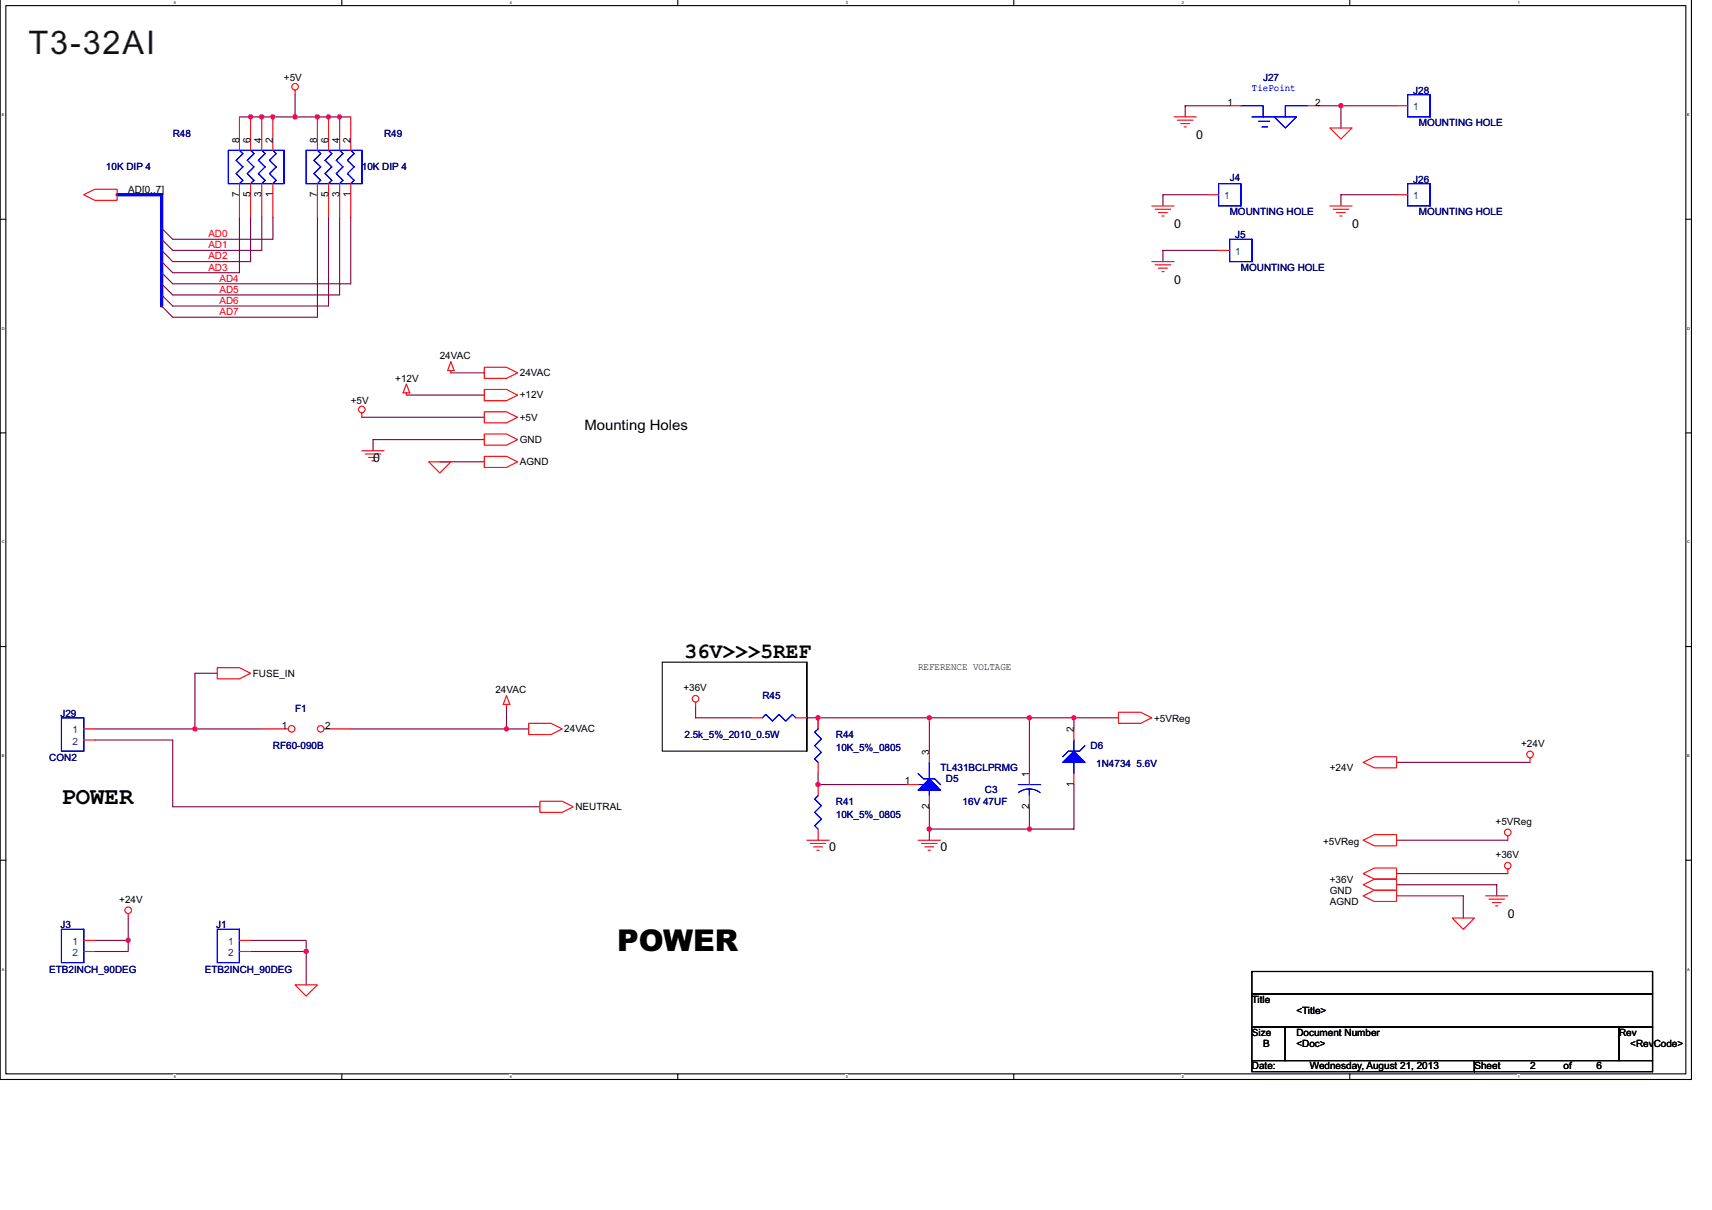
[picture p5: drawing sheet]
<svg xmlns="http://www.w3.org/2000/svg" width="297mm" height="210mm" viewBox="0 0 297 210" stroke-linecap="round" stroke-linejoin="round" font-family="sans-serif">
<path d="M0 0v187.3h293.5v-187.3M1 1h291.5v185.3h-291.5z" fill="none" stroke="#000" stroke-width=".19"/>
<g fill="#fff">
<path d="M30.2 .1h.3v.8h-.3z"/>
<path d="M30.2 186.4h.3v.8h-.3z"/>
</g>
<path d="M59.3 0v1M59.3 186.3v1" fill="none" stroke="#000" stroke-width=".19"/>
<g fill="#fff">
<path d="M88.5 .1h.3v.8h-.3z"/>
<path d="M88.5 186.4h.3v.8h-.3z"/>
</g>
<path d="M117.6 0v1M117.6 186.3v1" fill="none" stroke="#000" stroke-width=".19"/>
<g fill="#fff">
<path d="M146.7 .1h.4v.8h-.4z"/>
<path d="M146.7 186.4h.4v.8h-.4z"/>
</g>
<path d="M175.9 0v1M175.9 186.3v1" fill="none" stroke="#000" stroke-width=".19"/>
<g fill="#fff">
<path d="M205 .1h.4v.8h-.4z"/>
<path d="M205 186.4h.4v.8h-.4z"/>
</g>
<path d="M234.2 0v1M234.2 186.3v1" fill="none" stroke="#000" stroke-width=".19"/>
<g fill="#fff">
<path d="M263.3 .1h.4v.8h-.4z"/>
<path d="M263.3 186.4h.4v.8h-.4z"/>
<path d="M.3 19.5h.4v.8h-.4z"/>
<path d="M292.8 19.5h.4v.8h-.4z"/>
<path d="M.3 56.6h.5v.7h-.5z"/>
<path d="M292.8 56.6h.4v.7h-.4z"/>
</g>
<path d="M0 38h1M292.5 38h1" fill="none" stroke="#000" stroke-width=".19"/>
<g fill="#fff">
<path d="M.3 93.6h.5v.8h-.5z"/>
<path d="M292.8 93.6h.4v.8h-.4z"/>
</g>
<path d="M0 75.1h1M292.5 75.1h1" fill="none" stroke="#000" stroke-width=".19"/>
<g fill="#fff">
<path d="M.3 130.7h.4v.7h-.4z"/>
<path d="M292.8 130.7h.4v.7h-.4z"/>
</g>
<path d="M0 112.2h1M292.5 112.2h1" fill="none" stroke="#000" stroke-width=".19"/>
<g fill="#fff">
<path d="M.3 167.7h.4v.8h-.4z"/>
<path d="M292.8 167.7h.4v.8h-.4z"/>
</g>
<g fill="none" stroke="#000" stroke-width=".19">
<path d="M114.9 114.9h25.1v15.4h-25.1zM140 114.9v15.4zM0 149.2h1M292.5 149.2h1M217.2 168.5h69.5v3.9h-69.5zM217.2 172.4h69.5v5.8h-69.5zM217.2 178.2h5.8v5.8h-5.8zM223 178.2v5.8zM223 178.2h57.9v5.8h-57.9zM280.9 178.2h5.8v5.8h-5.8zM280.9 178.2v5.8zM286.7 168.5v3.9z"/>
<path d="M286.7 172.4v5.8zM286.7 178.2v5.8zM217.2 184h38.6v1.9h-38.6zM255.8 184h30.9v1.9h-30.9zM255.8 184v1.9zM286.7 184v1.9z"/>
</g>
<g fill="none" stroke="#800040" stroke-width=".19">
<path d="M51.2 16.4v3.9M213.4 18.4h-7.8v1.9M228.8 18.4h13.5M232.7 18.4v3.8M41.5 20.3h19.4M41.5 37.7v9.6h-11.5l-2-1.9M43.5 37.7v7.7h-13.5l-2-2M45.4 37.7v5.7h-15.4l-2-1.9M47.3 37.7v3.8h-17.3l-2-1.9M55.1 37.7v17.3h-25.1l-2-1.9M57 37.7v15.4h-27l-2-1.9M58.9 37.7v13.5h-28.9l-2-2"/>
<path d="M60.9 37.7v11.5h-30.9l-2-1.9M209.5 33.8h-7.7v1.9M242.3 33.8h-9.6v1.9M211.4 43.4h-9.6v2M62.8 72.4h21.2M70.5 68.5h13.5M78.2 64.7h5.8M84 76.3h-19.3v1.9M76.3 80.1h7.7M37.7 116.8h-3.9v9.6M16.5 128.4h13.5v11.6h63.7M16.5 126.4h28.9"/>
<path d="M60.9 126.4h30.8M87.9 122.6v3.8M120.7 122.6v1.9h9.6M140 124.5h1.9v1.9M141.9 124.5h52.2M141.9 134.2v1.9h15.5M161.2 124.5v5.8M161.2 140v5.8M178.6 124.5v9.7M178.6 140v3.8M186.3 136.1v7.7h-25.1M186.3 124.5v1.9"/>
<path d="M242.3 132.2h23.2M22.2 159.3v3.8h-5.7M242.3 151.6h19.3M242.3 145.8h19.3M242.3 155.4h11.6v3.9M242.3 153.5h17.4v1.9M22.2 163.1v2h-5.7M43.5 165.1h9.6v5.8M43.5 163.1h9.6v2"/>
</g>
<g fill="#f0f" stroke="#f0f" stroke-width=".19">
<circle cx="232.6" cy="18.3" r=".38"/>
<circle cx="33.8" cy="126.4" r=".38"/>
<circle cx="87.9" cy="126.4" r=".38"/>
<circle cx="51.2" cy="20.3" r=".38"/>
<circle cx="55.1" cy="20.3" r=".38"/>
<circle cx="45.4" cy="20.3" r=".38"/>
<circle cx="47.3" cy="20.3" r=".38"/>
<circle cx="43.5" cy="20.3" r=".38"/>
<circle cx="57" cy="20.3" r=".38"/>
<circle cx="58.9" cy="20.3" r=".38"/>
<circle cx="22.2" cy="163.1" r=".38"/>
<circle cx="53.1" cy="165" r=".38"/>
<circle cx="178.6" cy="124.5" r=".38"/>
<circle cx="161.2" cy="124.5" r=".38"/>
<circle cx="161.2" cy="143.8" r=".38"/>
<circle cx="141.9" cy="136.1" r=".38"/>
<circle cx="186.3" cy="124.5" r=".38"/>
<circle cx="178.6" cy="143.8" r=".38"/>
<circle cx="141.9" cy="124.5" r=".38"/>
</g>
<path d="M20.3 33.8h7.7v19.3" fill="none" stroke="#00f" stroke-width=".57"/>
<g fill="none" stroke="#f00" stroke-width=".19">
<path d="M51.2 15.6v.8M213.4 18.4h1.9M226.9 18.4h1.9M242.3 18.4h1.9M14.5 33.8l2-1h3.8v2h-3.8zM55.1 20.3v5.8M55.1 31.9v5.8M57 20.3v5.8M57 31.9v5.8M58.9 20.3v5.8M58.9 31.9v5.8M60.9 20.3v5.8"/>
<path d="M60.9 31.9v5.8M199.9 35.7h3.8M200.4 36.3h2.7M201 36.9h1.5M201.6 37.5h.4M203.7 20.3h3.9M204.3 20.8h2.7M204.9 21.4h1.5M205.4 22h.4M209.5 33.8h1.9M230.7 22.2h3.9l-1.9 1.9zM230.7 35.7h3.9"/>
<path d="M231.3 36.3h2.7M231.9 36.9h1.5M232.5 37.5h.4M242.3 33.8h1.9M199.9 45.4h3.8M200.4 46h2.7M201 46.5h1.5M201.6 47.1h.4M211.4 43.4h2M62.8 78.2h3.9M62.8 71.6v.8M63.4 78.8h2.7"/>
<path d="M63.9 79.4h1.6M64.5 79.9h.4M70.5 66.6l.6 1.6h-1.2zM70.5 68.2v.3M78.2 62.7l.6 1.6h-1.1zM78.2 64.3v.4M84 71.4h3.9l1.9 1-1.9 1h-3.9zM84 67.6h3.9l1.9 .9-1.9 1h-3.9zM84 63.7h3.9l1.9 1-1.9 .9h-3.9zM84 79.2h3.9l1.9 .9-1.9 1h-3.9zM84 75.3h3.9l1.9 1-1.9 .9h-3.9zM74.4 80.1h3.8l-1.9 1.9z"/>
<path d="M37.7 115.8h3.8l2 1-2 1h-3.8zM14.5 126.4h2M14.5 128.4h2M87.9 120.7l.6 1.5h-1.2zM87.9 122.2v.4M91.7 125.5h3.9l1.9 .9-1.9 1h-3.9zM93.7 139h3.8l2 1-2 .9h-3.8zM120.7 121.8v.8M130.3 124.5h2M138.1 124.5h1.9M141.9 124.5v1.9M141.9 132.2v2"/>
<path d="M157.4 136.1h1.9M161.2 130.3v1.9M161.2 138v2M178.6 134.2v1.9M178.6 138v2M194.1 123.5h3.8l2 1-2 1h-3.8zM236.5 132.2l2-.9h3.8v1.9h-3.8zM265.5 131.5v.7M22.2 158.5v.8M140 145.8h3.9M140.6 146.3h2.7M141.2 146.9h1.5"/>
<path d="M141.7 147.5h.4M159.3 145.8h3.9M159.9 146.3h2.7M160.5 146.9h1.5M161 147.5h.4M236.5 151.6l2-1h3.8v1.9h-3.8zM236.5 145.8l2-1h3.8v1.9h-3.8zM236.5 155.4l2-1h3.8v2h-3.8zM236.5 153.5l2-1h3.8v1.9h-3.8zM252 159.3h3.8l-1.9 1.9zM257.8 155.4h3.8M258.3 156h2.7"/>
<path d="M258.9 156.6h1.6M259.5 157.1h.4M261.6 145v.8M261.6 150.8v.8M14.5 163.1h2M14.5 165.1h2M51.2 170.9h3.9l-2 1.9z"/>
<circle cx="51.2" cy="15" r=".57"/>
<circle cx="62.8" cy="71" r=".57"/>
<circle cx="120.7" cy="121.2" r=".57"/>
<circle cx="265.5" cy="130.9" r=".57"/>
<circle cx="22.2" cy="157.9" r=".57"/>
<circle cx="261.6" cy="150.2" r=".57"/>
<circle cx="261.6" cy="144.4" r=".57"/>
</g>
<g fill="none" stroke="#00f" stroke-width=".19">
<path d="M215.3 18.4h3.9v1.9M226.9 18.4h-3.9v1.9M244.2 16.4h3.9v3.9h-3.9zM248.1 16.4v3.9zM53.1 26.1h9.7v5.8h-9.7zM55.1 26.1l.5 .5-1.1 1.2 1.1 1.2-1.1 1.1 1.1 1.2-.5 .6M57 26.1l.6 .5-1.2 1.2 1.2 1.2-1.2 1.1 1.2 1.2-.6 .6M58.9 26.1l.6 .5-1.1 1.2 1.1 1.2-1.1 1.1 1.1 1.2-.6 .6M60.9 26.1l.5 .5-1.1 1.2 1.1 1.2-1.1 1.1 1.1 1.2-.5 .6M62.8 26.1v5.8zM211.4 31.9h3.9v3.8h-3.9zM215.3 31.9v3.8z"/>
<path d="M217.2 20.3h3.9M218.4 21h1.9M218.9 22h1M221.1 20.3h3.8l-1.9 1.9zM244.2 31.9h3.9v3.8h-3.9zM248.1 31.9v3.8zM213.4 41.5h3.8v3.9h-3.8zM217.2 41.5v3.9zM10.7 124.5h3.8v5.8h-3.8zM14.5 124.5v5.8zM132.3 124.5l.6-.6 1.1 1.2 1.2-1.2 1.1 1.2 1.2-1.2 .6 .6M141.9 126.4l-.6 .6 1.2 1.2-1.2 1.1 1.2 1.2-1.2 1.2 .6 .5"/>
<path d="M159.3 134.2l1 .9h1.9l1 1M159.3 136.1h1M161.2 132.2v2.9M161.2 137.1v.9M176.7 136.1h3.8M176.7 137.5a3.1 3.1 0 0 1 3.8 0M178.6 136.9v1.1M10.7 161.2h3.8v5.8h-3.8zM14.5 161.2v5.8z"/>
</g>
<g fill="#00f" stroke="#00f" stroke-width=".19">
<path d="M159.3 137.1l1.9-2 2 2z" fill-rule="evenodd"/>
<path d="M159.3 137.1l1.9-2 2 2z" fill-rule="evenodd"/>
</g>
<circle cx="50.6" cy="126.4" r=".57" fill="#fff" stroke="#f00" stroke-width=".19"/>
<path d="M45.4 126.4h4.6" fill="none" stroke="#f00" stroke-width=".19"/>
<circle cx="55.6" cy="126.4" r=".57" fill="#fff" stroke="#f00" stroke-width=".19"/>
<g fill="none" stroke="#f00" stroke-width=".19">
<path d="M41.5 20.3v5.8M41.5 31.9v5.8M43.5 20.3v5.8M43.5 31.9v5.8M45.4 20.3v5.8M45.4 31.9v5.8M47.3 20.3v5.8M47.3 31.9v5.8M56.2 126.4h4.7M141.9 136.1v1.9M186.3 126.4v2M186.3 134.2v1.9"/>
<path d="M141.9 143.8v2M41.5 163.1h2M41.5 165.1h2"/>
</g>
<g fill="#00f" stroke="#00f" stroke-width=".19">
<path d="M186.3 130.3l2 1.9h-3.9z" fill-rule="evenodd"/>
<path d="M186.3 130.3l2 1.9h-3.9z" fill-rule="evenodd"/>
</g>
<path d="M39.6 26.1h9.7v5.8h-9.7zM41.5 26.1l.6 .5-1.1 1.2 1.1 1.2-1.1 1.1 1.1 1.2-.6 .6M43.5 26.1l.6 .5-1.2 1.2 1.2 1.2-1.2 1.1 1.2 1.2-.6 .6M45.4 26.1l.6 .5-1.2 1.2 1.2 1.2-1.2 1.1 1.2 1.2-.6 .6M47.3 26.1l.6 .5-1.1 1.2 1.1 1.2-1.1 1.1 1.1 1.2-.6 .6M49.3 26.1v5.8zM141.9 138l-.6 .6 1.2 1.2-1.2 1.1 1.2 1.2-1.2 1.1 .6 .6M186.3 128.4v1.9M186.3 132.2v2M188.3 129.3l-1 1h-1.9l-1 1M37.7 161.2h3.8v5.8h-3.8zM41.5 161.2v5.8z" fill="none" stroke="#00f" stroke-width=".19"/>
<g fill="#f0f" stroke="#f0f" stroke-width=".19">
<circle cx="232.6" cy="18.3" r=".38"/>
<circle cx="33.8" cy="126.4" r=".38"/>
<circle cx="87.9" cy="126.4" r=".38"/>
<circle cx="51.2" cy="20.3" r=".38"/>
<circle cx="55.1" cy="20.3" r=".38"/>
<circle cx="45.4" cy="20.3" r=".38"/>
<circle cx="47.3" cy="20.3" r=".38"/>
<circle cx="43.5" cy="20.3" r=".38"/>
<circle cx="57" cy="20.3" r=".38"/>
<circle cx="58.9" cy="20.3" r=".38"/>
<circle cx="22.2" cy="163.1" r=".38"/>
<circle cx="53.1" cy="165" r=".38"/>
<circle cx="178.6" cy="124.5" r=".38"/>
<circle cx="161.2" cy="124.5" r=".38"/>
<circle cx="161.2" cy="143.8" r=".38"/>
<circle cx="141.9" cy="136.1" r=".38"/>
<circle cx="186.3" cy="124.5" r=".38"/>
<circle cx="178.6" cy="143.8" r=".38"/>
<circle cx="141.9" cy="124.5" r=".38"/>
</g>
<text font-size="5.6" fill="#231f20" x="4.9" y="9.4">T3-32AI</text>
<text font-size="5.2" x="107.1" y="165">POWER</text>
<text font-size="4" x="10.7" y="139.5">POWER</text>
<text font-size="3.7" x="118.8" y="114.1">36V&gt;&gt;&gt;5REF</text>
<text font-size="2.5" x="101.4" y="74.6">Mounting Holes</text>
<g font-size="2.1">
<text x="207.6" y="24.1">0</text>
<text x="203.7" y="39.6">0</text>
<text x="234.6" y="39.6">0</text>
<text x="203.7" y="49.2">0</text>
<text x="64.7" y="80.1">0</text>
<text x="143.9" y="147.7">0</text>
<text x="163.2" y="147.7">0</text>
<text x="261.6" y="159.2">0</text>
</g>
<g font-size="1.7">
<text x="49.3" y="14.1">+5V</text>
<text x="213" y="18.3">1</text>
<text x="228.2" y="18.3">2</text>
<text x="41.5" y="24.7" transform="rotate(-90 41.5 24.7)">8</text>
<text x="43.5" y="24.7" transform="rotate(-90 43.5 24.7)">6</text>
<text x="45.4" y="24.7" transform="rotate(-90 45.4 24.7)">4</text>
<text x="47.3" y="24.7" transform="rotate(-90 47.3 24.7)">2</text>
<text x="55.1" y="24.7" transform="rotate(-90 55.1 24.7)">8</text>
<text x="57" y="24.7" transform="rotate(-90 57 24.7)">6</text>
<text x="58.9" y="24.7" transform="rotate(-90 58.9 24.7)">4</text>
<text x="60.8" y="24.7" transform="rotate(-90 60.8 24.7)">2</text>
<text x="22.2" y="33.4">AD[0..7]</text>
<text x="41.5" y="34.2" transform="rotate(-90 41.5 34.2)">7</text>
<text x="43.5" y="34.2" transform="rotate(-90 43.5 34.2)">5</text>
<text x="45.4" y="34.2" transform="rotate(-90 45.4 34.2)">3</text>
<text x="47.3" y="34.2" transform="rotate(-90 47.3 34.2)">1</text>
<text x="55.1" y="34.2" transform="rotate(-90 55.1 34.2)">7</text>
<text x="57" y="34.2" transform="rotate(-90 57 34.2)">5</text>
<text x="58.9" y="34.2" transform="rotate(-90 58.9 34.2)">3</text>
<text x="60.8" y="34.2" transform="rotate(-90 60.8 34.2)">1</text>
<text x="76.3" y="62.4">24VAC</text>
<text x="90.2" y="65.3">24VAC</text>
<text x="60.9" y="70.1">+5V</text>
<text x="68.6" y="66.2">+12V</text>
<text x="90.2" y="69.1">+12V</text>
<text x="90.2" y="73">+5V</text>
<text x="90.2" y="76.8">GND</text>
<text x="90.2" y="80.7">AGND</text>
<text x="43.9" y="117.4">FUSE_IN</text>
<text x="118.6" y="119.9">+36V</text>
<text x="159.3" y="116.2">REFERENCE VOLTAGE</text>
<text x="86" y="120.3">24VAC</text>
<text x="200.2" y="125.3">+5VReg</text>
<text x="48.9" y="126.4">1</text>
<text x="56.4" y="126.4">2</text>
<text x="97.9" y="127">24VAC</text>
<text x="161.2" y="130.9" transform="rotate(-90 161.2 130.9)">3</text>
<text x="186.3" y="127" transform="rotate(-90 186.3 127)">2</text>
<text x="263.9" y="129.5">+24V</text>
<text x="157" y="136.1">1</text>
<text x="178.6" y="134.7" transform="rotate(-90 178.6 134.7)">1</text>
<text x="186.3" y="136.5" transform="rotate(-90 186.3 136.5)">1</text>
<text x="230.7" y="133.8">+24V</text>
<text x="99.8" y="140.5">NEUTRAL</text>
<text x="161.2" y="140.3" transform="rotate(-90 161.2 140.3)">2</text>
<text x="178.6" y="140.3" transform="rotate(-90 178.6 140.3)">2</text>
<text x="259.5" y="143">+5VReg</text>
<text x="229.6" y="146.5">+5VReg</text>
<text x="259.5" y="148.8">+36V</text>
<text x="230.7" y="153.1">+36V</text>
<text x="230.7" y="155">GND</text>
<text x="20.7" y="156.6">+24V</text>
<text x="230.7" y="157">AGND</text>
<text x="217.2" y="173.9">Title</text>
<text x="217.2" y="179.7">Size</text>
<text x="224.9" y="175.9">&lt;Title&gt;</text>
<text x="224.9" y="179.7">Document Number</text>
<text x="280.9" y="179.7">Rev</text>
<text x="217.2" y="185.5">Date:</text>
<text x="219.2" y="181.7">B</text>
<text x="224.9" y="181.7">&lt;Doc&gt;</text>
<text x="227.3" y="185.5">Wednesday, August 21, 2013</text>
<text x="255.8" y="185.5">Sheet</text>
<text x="265.5" y="185.5">2</text>
<text x="271.3" y="185.5">of</text>
<text x="277" y="185.5">6</text>
<text x="282.8" y="181.7">&lt;RevCode&gt;</text>
</g>
<text font-size="1.7" fill="#00f" x="217.2" y="15.9">TiePoint</text>
<g font-size="1.7" fill="#000080">
<text x="219.2" y="14.1">J27</text>
<text x="245.2" y="16.2">J28</text>
<text x="30" y="23.7">R48</text>
<text x="66.7" y="23.7">R49</text>
<text x="246.2" y="21.8">MOUNTING HOLE</text>
<text x="18.4" y="29.5">10K DIP 4</text>
<text x="62.8" y="29.5">10K DIP 4</text>
<text x="213.4" y="31.5">J4</text>
<text x="245.2" y="31.7">J26</text>
<text x="213.4" y="37.3">MOUNTING HOLE</text>
<text x="214.3" y="41.3">J5</text>
<text x="246.2" y="37.3">MOUNTING HOLE</text>
<text x="215.3" y="46.9">MOUNTING HOLE</text>
<text x="10.5" y="124.3">J29</text>
<text x="51.2" y="123.5">F1</text>
<text x="132.3" y="121.2">R45</text>
<text x="47.3" y="129.9">RF60-090B</text>
<text x="118.8" y="128">2.5k_5%_2010_0.5W</text>
<text x="145" y="128">R44</text>
<text x="145" y="130.3">10K_5%_0805</text>
<text x="189.2" y="129.9">D6</text>
<text x="8.5" y="132.1">CON2</text>
<text x="163.2" y="133.8">TL431BCLPRMG</text>
<text x="164.1" y="135.7">D5</text>
<text x="170.9" y="137.6">C3</text>
<text x="190.2" y="133">1N4734 5.6V</text>
<text x="145" y="139.6">R41</text>
<text x="145" y="141.9">10K_5%_0805</text>
<text x="167" y="139.6">16V 47UF</text>
<text x="10.5" y="161">J3</text>
<text x="37.5" y="161">J1</text>
<text x="8.5" y="168.7">ETB2INCH_90DEG</text>
<text x="35.6" y="168.7">ETB2INCH_90DEG</text>
</g>
<g font-size="1.7" fill="#004080">
<text x="245.2" y="19.1">1</text>
<text x="212.4" y="34.6">1</text>
<text x="245.2" y="34.6">1</text>
<text x="214.3" y="44.2">1</text>
<text x="12.6" y="127.2">1</text>
<text x="12.6" y="129.2">2</text>
<text x="12.6" y="163.9">1</text>
<text x="12.6" y="165.8">2</text>
<text x="39.6" y="163.9">1</text>
<text x="39.6" y="165.8">2</text>
</g>
<g font-size="1.7" fill="#f00">
<text x="36.1" y="41.1">AD0</text>
<text x="36.1" y="46.9">AD3</text>
<text x="36.1" y="45">AD2</text>
<text x="36.1" y="43.1">AD1</text>
<text x="38.1" y="50.8">AD5</text>
<text x="38.1" y="48.9">AD4</text>
<text x="38.1" y="52.7">AD6</text>
<text x="38.1" y="54.7">AD7</text>
</g>
<g font-size=".7">
<text x="30.2" y=".7">5</text>
<text x="88.5" y=".7">4</text>
<text x="146.7" y=".7">3</text>
<text x="205" y=".7">2</text>
<text x="263.3" y=".7">1</text>
<text x=".3" y="20.1">E</text>
<text x="292.8" y="20.1">E</text>
<text x=".3" y="57.2">D</text>
<text x="292.8" y="57.2">D</text>
<text x=".3" y="94.2">C</text>
<text x="292.8" y="94.2">C</text>
<text x=".3" y="131.3">B</text>
<text x="292.8" y="131.3">B</text>
<text x=".3" y="168.4">A</text>
<text x="292.8" y="168.4">A</text>
<text x="30.2" y="187">5</text>
<text x="88.5" y="187">4</text>
<text x="146.7" y="187">3</text>
<text x="205" y="187">2</text>
<text x="263.3" y="187">1</text>
</g>
</svg>
